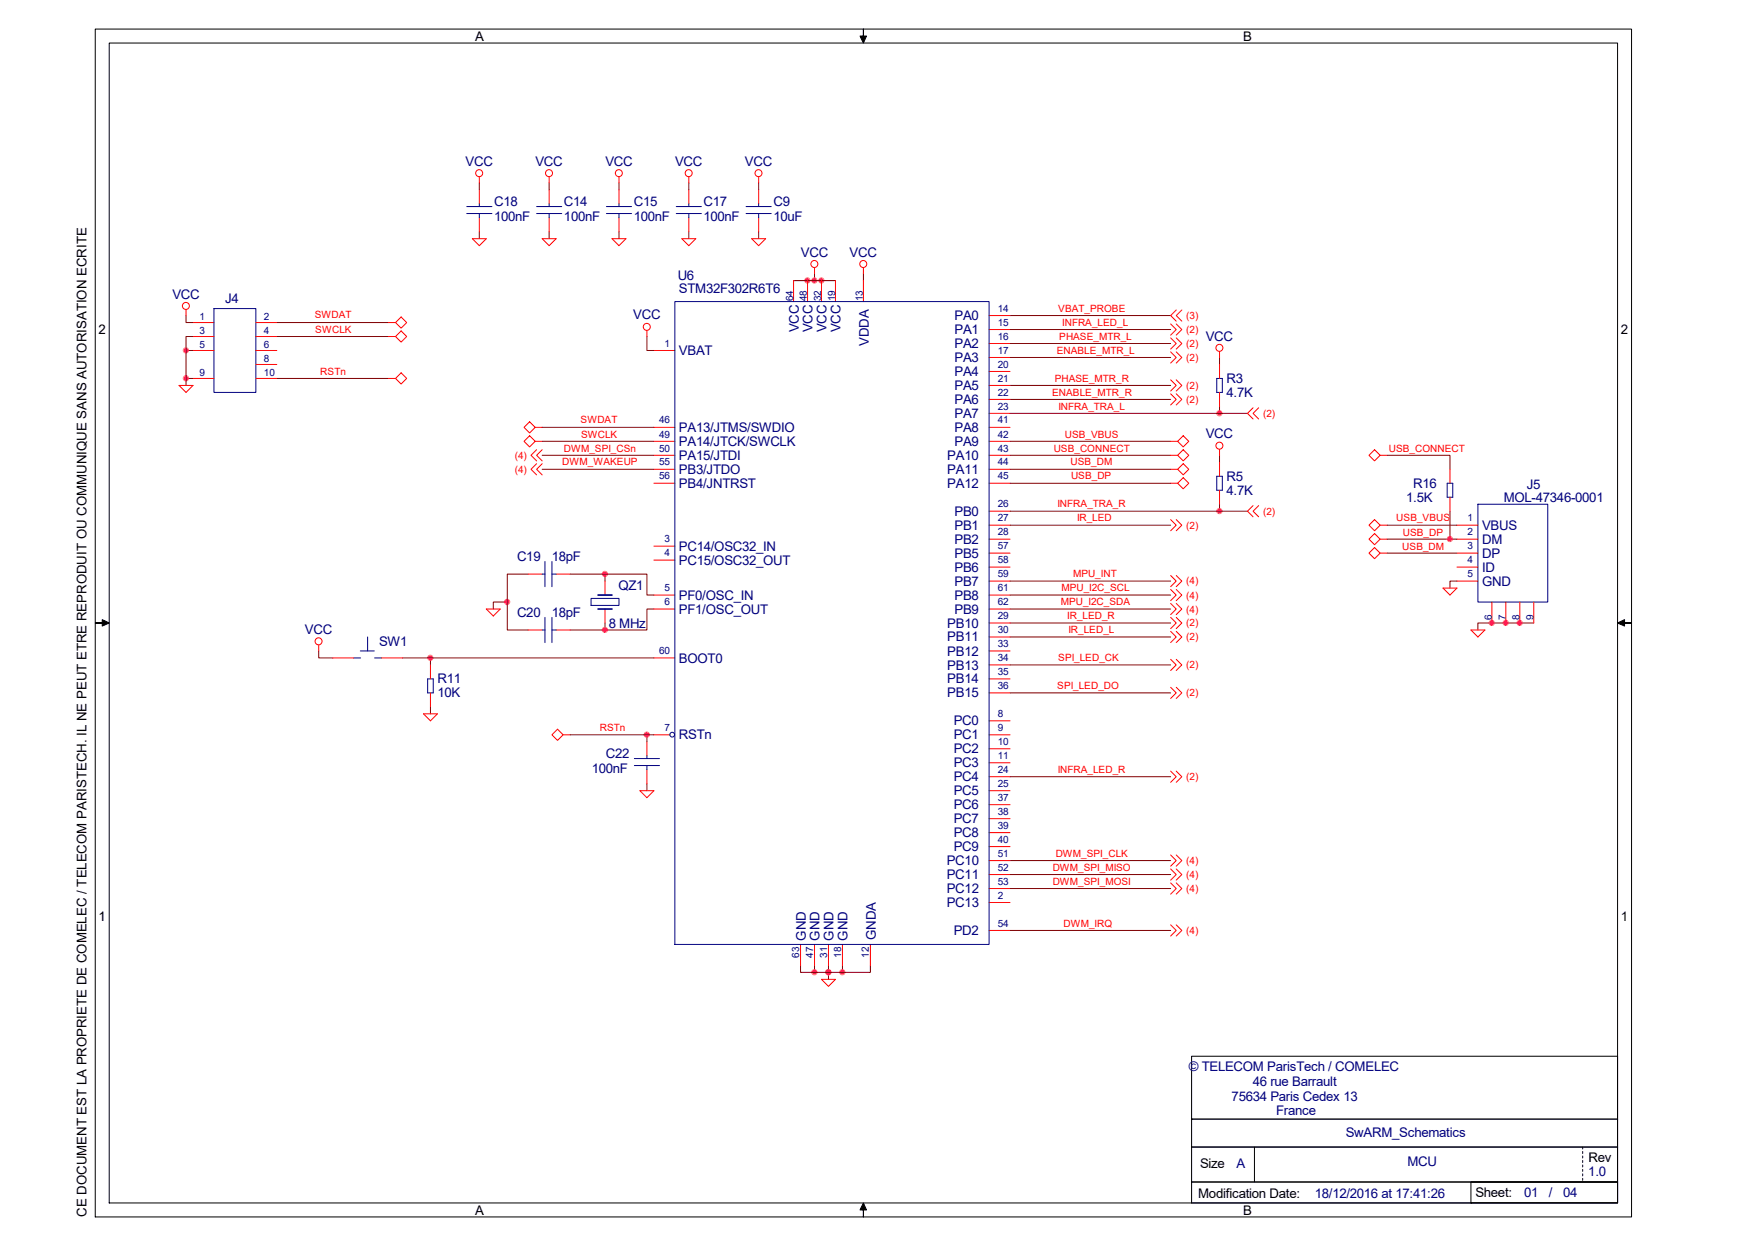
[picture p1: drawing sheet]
<svg xmlns="http://www.w3.org/2000/svg" width="297mm" height="210mm" viewBox="0 0 297 210" stroke-linecap="round" stroke-linejoin="round" font-family="sans-serif">
<g fill="none" stroke="#800000" stroke-width=".17">
<path d="M80.8 30.8v1.2M80.8 39.1v1.1M92.6 30.8v1.2M92.6 39.1v1.1M104.4 30.8v1.2M104.4 39.1v1.1M116.2 30.8v1.2M116.2 39.1v1.1M128 30.8v1.2M128 39.1v1.1M31.4 53.2v1.2h1.2M31.4 59.1h1.2"/>
<path d="M32.6 56.7h-1.2v8.3M46.7 56.7h18.8M46.7 54.4h18.8M109.1 56.7v2.4h1.2M133.8 47.3h7.1M136.2 47.3h.1M137.4 46.1v1.2M138.6 47.3h.1M145.6 46.1v1.2M170.4 57.9h27M170.4 53.2h27M170.4 55.5h27"/>
<path d="M31.4 63.8h1.2M46.7 63.8h18.8M91.4 72h18.9M91.4 74.4h18.9M91.4 79.1h18.9M91.4 76.7h18.9M170.4 74.4h27M170.4 79.1h27M170.4 69.7h40M170.4 60.3h27M170.4 65h27M170.4 67.3h27"/>
<path d="M170.4 76.7h27M205.7 60.3v1.1M205.7 68.5v1.2M205.7 76.7v1.2M234 76.7h10.6v2.4M89.1 96.8h-3.5v9.4h3.5M96.2 96.8h12.9v3.5h1.2M102 96.8v1.1M170.4 81.5h27M170.4 86.2h40M170.4 97.9h27M170.4 88.5h27"/>
<path d="M205.7 85v1.2M234 88.5h11.7M234 90.9h11.7M234 93.2h11.7M244.6 86.2v4.7M245.7 97.9h-1.1v1.2M53.8 109.7v1.2h2.3M67.9 110.9h42.4M72.6 110.9v1.2M72.6 119.1v1.2M85.6 101.5h-2.4v1.2M102 105v1.2"/>
<path d="M110.3 102.7h-1.2v3.5h-12.9M170.4 112.1h27M170.4 116.8h27M170.4 100.3h27M170.4 102.7h27M170.4 105h27M170.4 107.4h27M251.6 105h.1M254 105h.1M256.3 105h.1M258.7 105h-9.4v1.2M96.2 123.9h14.1"/>
<path d="M109.1 123.9v1.1M109.1 132.1v1.2M170.4 130.9h27M170.4 145.1h27M170.4 149.8h27M170.4 156.8h27M170.4 147.4h27M135 162.7v1.2h11.8v-1.2M137.4 162.7v1.2M139.7 162.7v2.4M142.1 162.7v1.2"/>
</g>
<g fill="#f0f" stroke="#f0f" stroke-width=".17">
<circle cx="205.7" cy="69.7" r=".45"/>
<circle cx="205.7" cy="86.1" r=".45"/>
<circle cx="139.7" cy="163.9" r=".45"/>
<circle cx="137.4" cy="163.9" r=".45"/>
<circle cx="142.1" cy="163.9" r=".45"/>
<circle cx="102" cy="106.2" r=".45"/>
<circle cx="102" cy="96.7" r=".45"/>
<circle cx="85.5" cy="101.5" r=".45"/>
<circle cx="137.4" cy="47.3" r=".45"/>
<circle cx="136.2" cy="47.3" r=".45"/>
<circle cx="138.5" cy="47.3" r=".45"/>
<circle cx="72.6" cy="110.9" r=".45"/>
<circle cx="31.4" cy="63.8" r=".45"/>
<circle cx="31.4" cy="59.1" r=".45"/>
<circle cx="244.5" cy="90.9" r=".45"/>
<circle cx="256.3" cy="105" r=".45"/>
<circle cx="254" cy="105" r=".45"/>
<circle cx="251.6" cy="105" r=".45"/>
<circle cx="109.1" cy="123.8" r=".45"/>
</g>
<g fill="none" stroke="#f00" stroke-width=".17">
<path d="M80.8 29.8v1M80.8 32v2.3M80.8 36.7v2.4M92.6 29.8v1M92.6 32v2.3M92.6 36.7v2.4M104.4 29.8v1M104.4 32v2.3M104.4 36.7v2.4M116.2 29.8v1M116.2 32v2.3M116.2 36.7v2.4"/>
<path d="M128 29.8v1M128 32v2.3M128 36.7v2.4M31.4 52.2v1M32.6 59.1h3.5M32.6 54.4h3.5M32.6 56.7h3.5M43.2 59.1h3.5M43.2 54.4h3.5M43.2 56.7h3.5M65.5 54.4h1.2M65.5 56.7h1.2"/>
<path d="M66.7 54.4l1-1 .9 1-.9 .9zM66.7 56.7l1-.9 .9 .9-.9 1zM79.7 40.2h2.3l-1.2 1.2zM91.4 40.2h2.4l-1.2 1.2zM103.2 40.2h2.4l-1.2 1.2zM109.1 55.7v1M110.3 59.1h3.5M115 40.2h2.4l-1.2 1.2zM126.8 40.2h2.3l-1.1 1.2zM133.8 47.3v3.5M136.2 47.3v3.5M137.4 45.1v1"/>
<path d="M138.6 47.3v3.5M140.9 47.3v3.5M145.6 45.1v1M145.6 47.3v3.5M166.8 53.2h3.6M166.8 55.5h3.6M166.8 57.9h3.6M197.4 57l1 .9-1 .9M197.4 59.3l1 1-1 .9M197.4 54.6l1 .9-1 1M198.4 57l.9 .9-.9 .9M198.4 59.3l.9 1-.9 .9"/>
<path d="M198.4 52.2l-1 1 1 .9M198.4 54.6l.9 .9-.9 1M199.3 52.2l-.9 1 .9 .9M205.7 59.3v1M30.2 65h2.4l-1.2 1.1zM32.6 63.8h3.5M43.2 63.8h3.5M43.2 61.4h3.5M65.5 63.8h1.2M66.7 63.8l1-1 .9 1-.9 .9zM89.3 71.1l1 .9-1 1-.9-1zM89.3 73.4l1 1-1 .9-.9-.9z"/>
<path d="M90.3 72h1.1M90.3 74.4h1.1M90.5 75.8l-.9 .9 .9 1M90.5 78.2l-.9 .9 .9 .9M91.4 75.8l-.9 .9 .9 1M91.4 78.2l-.9 .9 .9 .9M110.3 72h3.5M110.3 74.4h3.5M110.3 76.7h3.5M110.3 79.1h3.5M166.8 60.3h3.6M166.8 62.6h3.6"/>
<path d="M166.8 65h3.6M166.8 67.3h3.6M166.8 69.7h3.6M166.8 72h3.6M166.8 74.4h3.6M166.8 76.7h3.6M166.8 79.1h3.6M197.4 64l1 1-1 .9M197.4 66.4l1 .9-1 1M197.4 74.4h1.2M197.4 76.7h1.2M197.4 79.1h1.2"/>
<path d="M198.4 64l.9 1-.9 .9M198.4 66.4l.9 .9-.9 1M198.6 74.4l1-1 .9 1-.9 .9zM198.6 76.7l1-.9 .9 .9-.9 1zM199.6 78.2l.9 .9-.9 .9-1-.9zM205.7 61.4v2.4M205.7 66.1v2.4M205.7 75.8v.9M205.7 77.9v2.4M211.3 68.7l-.9 1 .9 .9M212.3 68.7l-1 1 1 .9M231.8 75.8l1 .9-1 1-.9-1z"/>
<path d="M232.8 76.7h1.2M244.6 79.1v2.4M89.1 96.8h2.3M93.8 96.8h2.4M102 97.9v2.4M110.3 81.5h3.5M110.3 94.4h3.5M110.3 92.1h3.5M166.8 86.2h3.6M166.8 81.5h3.6M166.8 88.5h3.6M166.8 93.2h3.6"/>
<path d="M166.8 95.6h3.6M166.8 97.9h3.6M166.8 90.9h3.6M197.4 97l1 .9-1 1M197.4 99.4l1 .9-1 .9M197.4 87.6l1 .9-1 1M197.4 81.5h1.2M198.4 97l.9 .9-.9 1M198.4 99.4l.9 .9-.9 .9M198.4 87.6l.9 .9-.9 1M198.6 81.5l1-1 .9 1-.9 .9zM205.7 82.6v2.4"/>
<path d="M211.3 85.2l-.9 1 .9 .9M212.3 85.2l-1 1 1 .9M231.8 87.6l1 .9-1 1-.9-1zM231.8 89.9l1 1-1 .9-.9-.9zM231.8 92.3l1 .9-1 1-.9-1zM232.8 88.5h1.2M232.8 93.2h1.2M232.8 90.9h1.2M243.4 99.1h2.3l-1.1 1.2zM244.6 83.8v2.4M245.7 88.5h3.6M245.7 93.2h3.6"/>
<path d="M245.7 95.6h3.6M245.7 97.9h3.6M245.7 90.9h3.6M53.8 108.7v1M56.1 110.9h3.5M64.4 110.9h3.5M72.6 112.1v2.3M72.6 116.8v2.3M82 102.7h2.4l-1.2 1.1zM89.1 106.2h2.3M93.8 106.2h2.4M102 102.7v2.3"/>
<path d="M110.3 100.3h3.5M110.3 102.7h3.5M110.3 110.9h3.5M166.8 100.3h3.6M166.8 102.7h3.6M166.8 105h3.6M166.8 107.4h3.6M166.8 109.7h3.6M166.8 112.1h3.6M166.8 114.4h3.6M166.8 116.8h3.6M197.4 111.1l1 1-1 .9"/>
<path d="M197.4 115.8l1 1-1 .9M197.4 101.7l1 1-1 .9M197.4 104.1l1 .9-1 1M197.4 106.4l1 1-1 .9M198.4 111.1l.9 1-.9 .9M198.4 115.8l.9 1-.9 .9M198.4 101.7l.9 1-.9 .9M198.4 104.1l.9 .9-.9 1M198.4 106.4l.9 1-.9 .9M248.1 106.2h2.3l-1.1 1.2zM251.6 101.5v3.5M254 101.5v3.5"/>
<path d="M256.3 101.5v3.5M258.7 101.5v3.5M71.4 120.3h2.4l-1.2 1.2zM94 122.9l1 1-1 .9-.9-.9zM95 123.9h1.2M107.9 133.3h2.4l-1.2 1.2zM109.1 125v2.4M109.1 129.7v2.4M110.3 123.9h2.7M166.8 121.5h3.6M166.8 123.9h3.6M166.8 126.2h3.6"/>
<path d="M166.8 128.6h3.6M166.8 130.9h3.6M166.8 133.3h3.6M166.8 135.6h3.6M166.8 138h3.6M197.4 130l1 .9-1 1M198.4 130l.9 .9-.9 1M135 159.2v3.5M137.4 159.2v3.5M139.7 159.2v3.5M142.1 159.2v3.5M146.8 159.2v3.5"/>
<path d="M166.8 140.3h3.6M166.8 142.7h3.6M166.8 145.1h3.6M166.8 147.4h3.6M166.8 149.8h3.6M166.8 152.1h3.6M166.8 156.8h3.6M197.4 144.1l1 1-1 .9M197.4 148.8l1 1-1 .9M197.4 146.5l1 .9-1 .9M197.4 155.9l1 .9-1 1M198.4 144.1l.9 1-.9 .9"/>
<path d="M198.4 148.8l.9 1-.9 .9M198.4 146.5l.9 .9-.9 .9M198.4 155.9l.9 .9-.9 1M138.6 165.1h2.3l-1.2 1.2z"/>
<circle cx="80.8" cy="29.2" r=".59"/>
<circle cx="92.6" cy="29.2" r=".59"/>
<circle cx="104.4" cy="29.2" r=".59"/>
<circle cx="116.2" cy="29.2" r=".59"/>
<circle cx="127.9" cy="29.2" r=".59"/>
<circle cx="31.4" cy="51.6" r=".59"/>
<circle cx="109.1" cy="55.1" r=".59"/>
<circle cx="137.4" cy="44.5" r=".59"/>
<circle cx="145.6" cy="44.5" r=".59"/>
<circle cx="205.7" cy="58.6" r=".59"/>
<circle cx="205.7" cy="75.1" r=".59"/>
<circle cx="53.7" cy="108.1" r=".59"/>
</g>
<g fill="none" stroke="#000080" stroke-width=".17">
<path d="M78.7 34.8h4.3M78.7 36h4.3M80.8 34.3v.5M80.8 36v.7M90.5 34.8h4.2M90.5 36h4.2M92.6 34.3v.5M92.6 36v.7M102.3 34.8h4.2M102.3 36h4.2M104.4 34.3v.5M104.4 36v.7"/>
<path d="M114.1 34.8h4.2M114.1 36h4.2M116.2 34.3v.5M116.2 36v.7M125.8 34.8h4.3M125.8 36h4.3M128 34.3v.5M128 36v.7M36.1 52h7.1v14.1h-7.1zM113.8 50.8h53v108.4h-53zM205.2 63.8h1v2.3h-1zM91.4 96.8h.5"/>
<path d="M91.9 94.6v4.3M93.1 94.6v4.3M93.1 96.8h.7M205.2 80.3h1v2.3h-1zM244.1 81.5h.9v2.3h-.9zM249.3 85h11.7v16.5h-11.7zM59.6 110.9h1.2M60.8 109.7h2.3M62 107.4v2.3M63.2 110.9h1.2M72.1 114.4h1v2.4h-1zM91.4 106.2h.5"/>
<path d="M91.9 104.1v4.2M93.1 104.1v4.2M93.1 106.2h.7M99.7 100.9h4.7v1.1h-4.7zM107 127.9h4.2M107 129h4.2M109.1 127.4v.5M109.1 129v.7"/>
<circle cx="113.4" cy="123.8" r=".4"/>
</g>
<path d="M100.9 102.7h2.3M100.9 100.3h2.3" fill="none" stroke="#000080" stroke-width=".28"/>
<g fill="#000" stroke="#000" stroke-width=".17">
<path d="M145.6 4.9v1.2h.5l-.5 1.2-.5-1.2h.5z" fill-rule="evenodd"/>
<path d="M16.1 105h1.1v-.6l1.2 .6-1.2 .5v-.5z" fill-rule="evenodd"/>
<path d="M272.8 105l1.2-.6v.6h1.2h-1.2v.5z" fill-rule="evenodd"/>
<path d="M145.6 202.8l.5 1.1h-.5v1.2v-1.2h-.5z" fill-rule="evenodd"/>
</g>
<g fill="none" stroke="#000" stroke-width=".17">
<path d="M16.1 4.9h259.1v200.2h-259.1zM18.4 7.3h254.4v195.5h-254.4zM201 178h71.8v10.6h-71.8zM201 199.2h71.8v3.6h-71.8zM201 188.6h71.8v4.7h-71.8zM201 193.3h71.8v5.9h-71.8zM211.6 193.3v5.9M248.1 199.2h24.7v3.6h-24.7zM266.9 193.3v.4M266.9 194.1v.3M266.9 194.8v.4M266.9 195.6v.3"/>
<path d="M266.9 196.4v.3M266.9 197.1v.3M266.9 197.9v.3M266.9 198.6v.3"/>
</g>
<g font-size="2.2">
<text x="80.1" y="6.9">A</text>
<text x="209.7" y="6.9">B</text>
<text x="16.6" y="56.3">2</text>
<text x="273.4" y="56.3">2</text>
<text x="16.6" y="155.2">1</text>
<text x="273.4" y="155.2">1</text>
<text x="202.4" y="196.8">Size</text>
<text x="267.9" y="195.8">Rev</text>
<text x="202.1" y="201.8">Modification Date:</text>
<text x="248.8" y="201.8">Sheet:</text>
<text x="14.6" y="205.1" transform="rotate(-90 14.6 205.1)">CE DOCUMENT EST LA PROPRIETE DE COMELEC / TELECOM PARISTECH. IL NE PEUT ETRE REPRODUIT OU COMMUNIQUE SANS AUTORISATION ECRITE</text>
<text x="80.1" y="204.7">A</text>
<text x="209.7" y="204.7">B</text>
</g>
<g font-size="2.2" fill="#000080">
<text x="78.5" y="27.9">VCC</text>
<text x="90.3" y="27.9">VCC</text>
<text x="102.1" y="27.9">VCC</text>
<text x="113.9" y="27.9">VCC</text>
<text x="125.6" y="27.9">VCC</text>
<text x="83.4" y="34.7">C18</text>
<text x="95.1" y="34.7">C14</text>
<text x="106.9" y="34.7">C15</text>
<text x="118.7" y="34.7">C17</text>
<text x="130.5" y="34.7">C9</text>
<text x="83.4" y="37.3">100nF</text>
<text x="95.1" y="37.3">100nF</text>
<text x="106.9" y="37.3">100nF</text>
<text x="118.7" y="37.3">100nF</text>
<text x="130.5" y="37.3">10uF</text>
<text x="114.3" y="47.2">U6</text>
<text x="135.1" y="43.3">VCC</text>
<text x="143.3" y="43.3">VCC</text>
<text x="29.1" y="50.3">VCC</text>
<text x="38" y="51.1">J4</text>
<text x="106.8" y="53.8">VCC</text>
<text x="114.5" y="49.4">STM32F302R6T6</text>
<text x="161" y="54">PA0</text>
<text x="114.5" y="59.9">VBAT</text>
<text x="134.7" y="56" transform="rotate(-90 134.7 56)">VCC</text>
<text x="137" y="56" transform="rotate(-90 137 56)">VCC</text>
<text x="139.4" y="56" transform="rotate(-90 139.4 56)">VCC</text>
<text x="141.8" y="56" transform="rotate(-90 141.8 56)">VCC</text>
<text x="146.5" y="58.3" transform="rotate(-90 146.5 58.3)">VDDA</text>
<text x="161" y="56.3">PA1</text>
<text x="161" y="58.7">PA2</text>
<text x="203.4" y="57.4">VCC</text>
<text x="161" y="61">PA3</text>
<text x="161" y="63.4">PA4</text>
<text x="161" y="65.7">PA5</text>
<text x="206.9" y="64.6">R3</text>
<text x="161" y="68.1">PA6</text>
<text x="161" y="70.4">PA7</text>
<text x="206.9" y="66.9">4.7K</text>
<text x="114.5" y="72.8">PA13/JTMS/SWDIO</text>
<text x="114.5" y="77.5">PA15/JTDI</text>
<text x="114.5" y="75.1">PA14/JTCK/SWCLK</text>
<text x="159.8" y="77.5">PA10</text>
<text x="161" y="72.8">PA8</text>
<text x="161" y="75.1">PA9</text>
<text x="203.4" y="73.9">VCC</text>
<text x="114.5" y="79.9">PB3/JTDO</text>
<text x="114.5" y="82.2">PB4/JNTRST</text>
<text x="159.8" y="79.9">PA11</text>
<text x="159.8" y="82.2">PA12</text>
<text x="206.9" y="83.4">4.7K</text>
<text x="206.9" y="81">R5</text>
<text x="238.3" y="82.2">R16</text>
<text x="257.5" y="82.4">J5</text>
<text x="161" y="86.9">PB0</text>
<text x="161" y="89.3">PB1</text>
<text x="237.2" y="84.6">1.5K</text>
<text x="250" y="89.3">VBUS</text>
<text x="253.6" y="84.6">MOL-47346-0001</text>
<text x="87.2" y="94.5">C19</text>
<text x="93" y="94.5">18pF</text>
<text x="114.5" y="92.8">PC14/OSC32_IN</text>
<text x="114.5" y="95.2">PC15/OSC32_OUT</text>
<text x="161" y="91.7">PB2</text>
<text x="161" y="94">PB5</text>
<text x="250" y="94">DP</text>
<text x="250" y="91.7">DM</text>
<text x="104.3" y="99.4">QZ1</text>
<text x="114.5" y="101">PF0/OSC_IN</text>
<text x="161" y="101">PB8</text>
<text x="161" y="98.7">PB7</text>
<text x="161" y="96.4">PB6</text>
<text x="250" y="98.7">GND</text>
<text x="250" y="96.4">ID</text>
<text x="51.4" y="106.8">VCC</text>
<text x="87.2" y="103.9">C20</text>
<text x="93" y="103.9">18pF</text>
<text x="102.7" y="105.8">8 MHz</text>
<text x="114.5" y="103.4">PF1/OSC_OUT</text>
<text x="159.8" y="105.8">PB10</text>
<text x="161" y="103.4">PB9</text>
<text x="63.9" y="108.9">SW1</text>
<text x="114.5" y="111.7">BOOT0</text>
<text x="159.8" y="110.5">PB12</text>
<text x="159.8" y="108.1">PB11</text>
<text x="159.8" y="112.9">PB13</text>
<text x="73.8" y="117.6">10K</text>
<text x="73.8" y="115.2">R11</text>
<text x="159.8" y="115.2">PB14</text>
<text x="159.8" y="117.6">PB15</text>
<text x="114.5" y="124.6">RSTn</text>
<text x="160.9" y="124.6">PC1</text>
<text x="160.9" y="122.3">PC0</text>
<text x="99.8" y="130.3">100nF</text>
<text x="102.2" y="127.7">C22</text>
<text x="160.9" y="129.3">PC3</text>
<text x="160.9" y="131.7">PC4</text>
<text x="160.9" y="127">PC2</text>
<text x="160.9" y="136.4">PC6</text>
<text x="160.9" y="134">PC5</text>
<text x="160.9" y="143.5">PC9</text>
<text x="160.9" y="138.8">PC7</text>
<text x="160.9" y="141.1">PC8</text>
<text x="159.7" y="145.8">PC10</text>
<text x="159.7" y="148.2">PC11</text>
<text x="159.7" y="150.5">PC12</text>
<text x="159.7" y="152.9">PC13</text>
<text x="135.9" y="158.5" transform="rotate(-90 135.9 158.5)">GND</text>
<text x="138.2" y="158.5" transform="rotate(-90 138.2 158.5)">GND</text>
<text x="140.6" y="158.5" transform="rotate(-90 140.6 158.5)">GND</text>
<text x="142.9" y="158.5" transform="rotate(-90 142.9 158.5)">GND</text>
<text x="147.7" y="158.5" transform="rotate(-90 147.7 158.5)">GNDA</text>
<text x="160.9" y="157.6">PD2</text>
<text x="200.5" y="180.5">© TELECOM ParisTech / COMELEC</text>
<text x="207.7" y="185.5">75634 Paris Cedex 13</text>
<text x="211.3" y="183">46 rue Barrault</text>
<text x="215.2" y="188">France</text>
<text x="227" y="191.6">SwARM_Schematics</text>
<text x="208.5" y="196.8">A</text>
<text x="237.4" y="196.6">MCU</text>
<text x="221.7" y="201.8">18/12/2016 at 17:41:26</text>
<text x="257.1" y="201.8">01</text>
<text x="261.2" y="201.8">/</text>
<text x="263.6" y="201.8">04</text>
<text x="267.9" y="198.2">1.0</text>
</g>
<g font-size="1.7" fill="#f00">
<text x="53.1" y="53.7">SWDAT</text>
<text x="178.5" y="52.5">VBAT_PROBE</text>
<text x="200.1" y="53.8">(3)</text>
<text x="53.2" y="56">SWCLK</text>
<text x="178.2" y="59.6">ENABLE_MTR_L</text>
<text x="178.6" y="57.3">PHASE_MTR_L</text>
<text x="179.2" y="54.9">INFRA_LED_L</text>
<text x="200.1" y="58.5">(2)</text>
<text x="200.1" y="56.1">(2)</text>
<text x="54" y="63.2">RSTn</text>
<text x="177.9" y="64.3">PHASE_MTR_R</text>
<text x="200.1" y="60.8">(2)</text>
<text x="200.1" y="65.5">(2)</text>
<text x="97.9" y="71.4">SWDAT</text>
<text x="177.5" y="66.7">ENABLE_MTR_R</text>
<text x="178.5" y="69">INFRA_TRA_L</text>
<text x="200.1" y="67.9">(2)</text>
<text x="213" y="70.3">(2)</text>
<text x="86.8" y="77.3">(4)</text>
<text x="95.1" y="76.1">DWM_SPI_CSn</text>
<text x="98" y="73.7">SWCLK</text>
<text x="177.7" y="76.1">USB_CONNECT</text>
<text x="179.6" y="73.7">USB_VBUS</text>
<text x="234.2" y="76.1">USB_CONNECT</text>
<text x="86.8" y="79.7">(4)</text>
<text x="94.8" y="78.4">DWM_WAKEUP</text>
<text x="180.6" y="78.4">USB_DM</text>
<text x="180.6" y="80.8">USB_DP</text>
<text x="178.4" y="85.5">INFRA_TRA_R</text>
<text x="181.7" y="87.9">IR_LED</text>
<text x="200.1" y="89.1">(2)</text>
<text x="213" y="86.7">(2)</text>
<text x="235.5" y="87.9">USB_VBUS</text>
<text x="236.5" y="92.6">USB_DM</text>
<text x="236.6" y="90.3">USB_DP</text>
<text x="179" y="99.7">MPU_I2C_SCL</text>
<text x="181" y="97.3">MPU_INT</text>
<text x="200.1" y="98.5">(4)</text>
<text x="200.1" y="100.9">(4)</text>
<text x="178.9" y="102">MPU_I2C_SDA</text>
<text x="180" y="104.4">IR_LED_R</text>
<text x="180.2" y="106.7">IR_LED_L</text>
<text x="200.1" y="103.3">(4)</text>
<text x="200.1" y="105.6">(2)</text>
<text x="200.1" y="107.9">(2)</text>
<text x="178.5" y="111.5">SPI_LED_CK</text>
<text x="200.1" y="112.6">(2)</text>
<text x="178.3" y="116.2">SPI_LED_DO</text>
<text x="200.1" y="117.4">(2)</text>
<text x="101.2" y="123.2">RSTn</text>
<text x="178.4" y="130.3">INFRA_LED_R</text>
<text x="200.1" y="131.5">(2)</text>
<text x="177.5" y="149.1">DWM_SPI_MOSI</text>
<text x="177.5" y="146.8">DWM_SPI_MISO</text>
<text x="178.1" y="144.4">DWM_SPI_CLK</text>
<text x="200.1" y="145.6">(4)</text>
<text x="200.1" y="148">(4)</text>
<text x="200.1" y="150.3">(4)</text>
<text x="179.4" y="156.3">DWM_IRQ</text>
<text x="200.1" y="157.4">(4)</text>
</g>
<g font-size="1.7" fill="#000080">
<text x="133.8" y="50.8" transform="rotate(-90 133.8 50.8)">64</text>
<text x="136.1" y="50.8" transform="rotate(-90 136.1 50.8)">48</text>
<text x="138.5" y="50.8" transform="rotate(-90 138.5 50.8)">32</text>
<text x="140.8" y="50.8" transform="rotate(-90 140.8 50.8)">19</text>
<text x="145.5" y="50.8" transform="rotate(-90 145.5 50.8)">13</text>
<text x="168.3" y="52.5">14</text>
<text x="33.7" y="54">1</text>
<text x="33.7" y="56.3">3</text>
<text x="33.7" y="58.7">5</text>
<text x="44.5" y="56.3">4</text>
<text x="44.5" y="54">2</text>
<text x="44.5" y="58.7">6</text>
<text x="112.1" y="58.4">1</text>
<text x="168.3" y="54.9">15</text>
<text x="168.3" y="57.3">16</text>
<text x="168.3" y="59.6">17</text>
<text x="33.7" y="63.4">9</text>
<text x="44.5" y="61.1">8</text>
<text x="44.5" y="63.4">10</text>
<text x="168.3" y="62">20</text>
<text x="168.3" y="64.3">21</text>
<text x="111.2" y="71.4">46</text>
<text x="168.3" y="66.7">22</text>
<text x="168.3" y="69">23</text>
<text x="168.3" y="71.4">41</text>
<text x="111.2" y="73.7">49</text>
<text x="111.2" y="76.1">50</text>
<text x="168.3" y="73.7">42</text>
<text x="168.3" y="76.1">43</text>
<text x="111.2" y="78.4">55</text>
<text x="111.2" y="80.8">56</text>
<text x="168.3" y="78.4">44</text>
<text x="168.3" y="80.8">45</text>
<text x="168.3" y="85.5">26</text>
<text x="168.3" y="87.9">27</text>
<text x="247.5" y="87.9">1</text>
<text x="112.1" y="91.4">3</text>
<text x="112.1" y="93.8">4</text>
<text x="168.3" y="90.3">28</text>
<text x="168.3" y="92.6">57</text>
<text x="168.3" y="95">58</text>
<text x="247.5" y="90.3">2</text>
<text x="247.5" y="92.6">3</text>
<text x="247.5" y="95">4</text>
<text x="112.1" y="99.7">5</text>
<text x="168.3" y="97.3">59</text>
<text x="168.3" y="99.7">61</text>
<text x="247.5" y="97.3">5</text>
<text x="112.1" y="102">6</text>
<text x="168.3" y="102">62</text>
<text x="168.3" y="104.4">29</text>
<text x="168.3" y="106.7">30</text>
<text x="251.6" y="104.5" transform="rotate(-90 251.6 104.5)">6</text>
<text x="254" y="104.5" transform="rotate(-90 254 104.5)">7</text>
<text x="256.3" y="104.5" transform="rotate(-90 256.3 104.5)">8</text>
<text x="258.7" y="104.5" transform="rotate(-90 258.7 104.5)">9</text>
<text x="111.2" y="110.2">60</text>
<text x="168.3" y="109.1">33</text>
<text x="168.3" y="111.4">34</text>
<text x="168.3" y="113.8">35</text>
<text x="168.3" y="116.2">36</text>
<text x="112.1" y="123.2">7</text>
<text x="168.3" y="120.9">8</text>
<text x="168.3" y="123.2">9</text>
<text x="168.3" y="125.6">10</text>
<text x="168.3" y="127.9">11</text>
<text x="168.3" y="130.3">24</text>
<text x="168.3" y="132.6">25</text>
<text x="168.3" y="135">37</text>
<text x="168.3" y="137.3">38</text>
<text x="168.3" y="139.7">39</text>
<text x="168.3" y="142.1">40</text>
<text x="168.3" y="144.4">51</text>
<text x="168.3" y="146.8">52</text>
<text x="168.3" y="149.1">53</text>
<text x="168.3" y="151.5">2</text>
<text x="134.8" y="161.5" transform="rotate(-90 134.8 161.5)">63</text>
<text x="137.2" y="161.5" transform="rotate(-90 137.2 161.5)">47</text>
<text x="139.5" y="161.5" transform="rotate(-90 139.5 161.5)">31</text>
<text x="141.9" y="161.5" transform="rotate(-90 141.9 161.5)">18</text>
<text x="146.6" y="161.5" transform="rotate(-90 146.6 161.5)">12</text>
<text x="168.3" y="156.2">54</text>
</g>
</svg>
